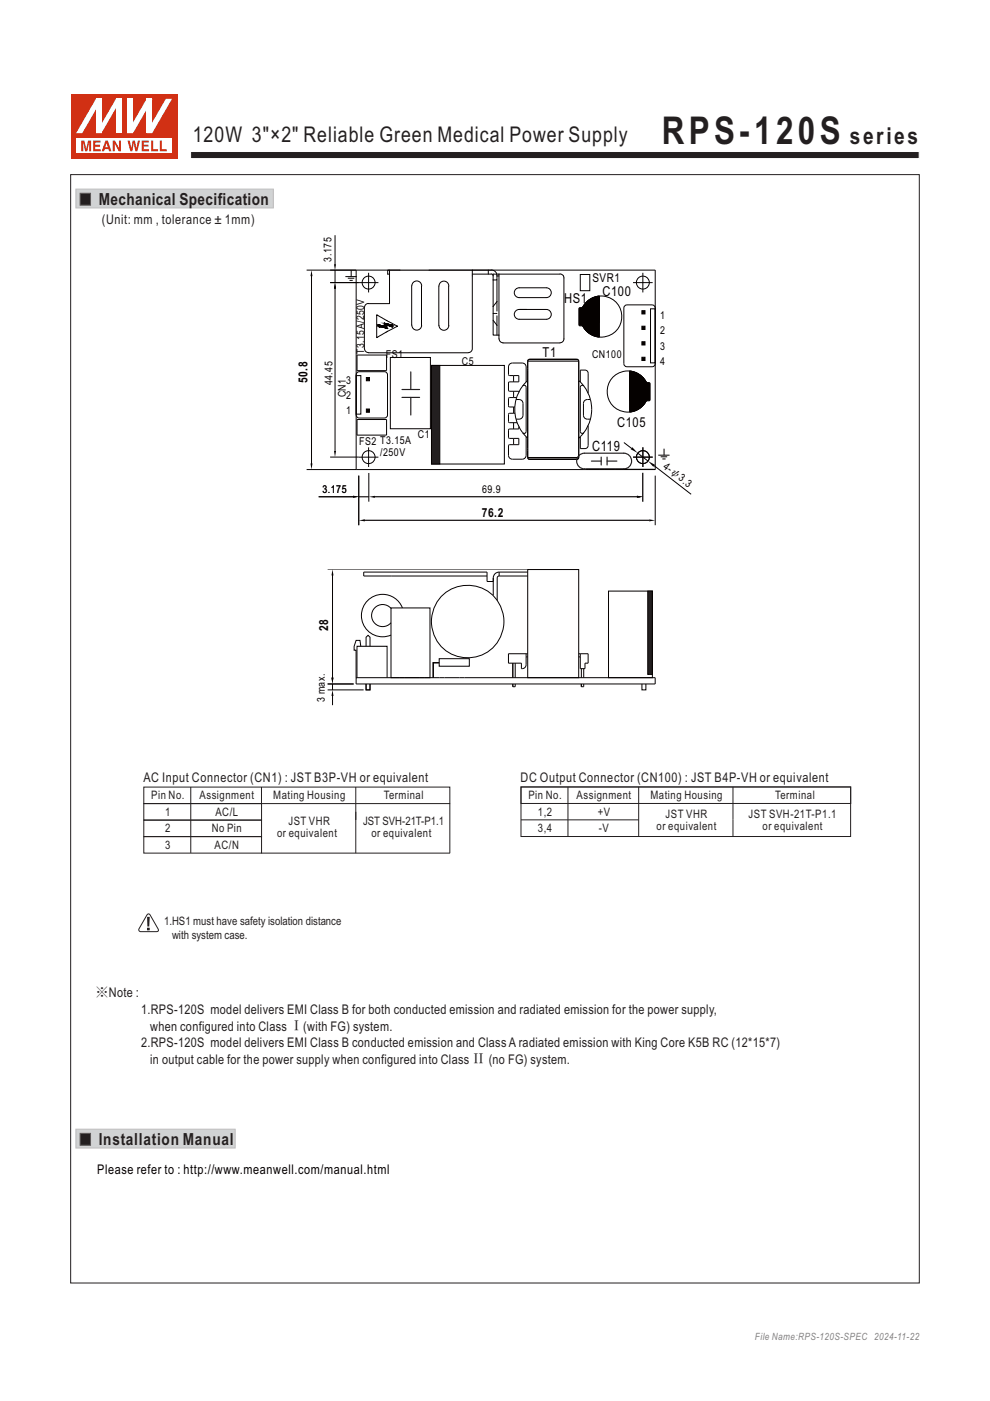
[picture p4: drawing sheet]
<svg xmlns="http://www.w3.org/2000/svg" width="210mm" height="297mm" viewBox="0 0 210 297" stroke-linecap="round" stroke-linejoin="round" font-family="sans-serif">
<path d="M40.4 32.1h154.6v1.5h-154.6z" fill-rule="evenodd" fill="#231f20" stroke="#fff" stroke-width=".21"/>
<path d="M16.1 40.1h41.9v4h-41.9z" fill-rule="evenodd" fill="#d1d3d4" stroke="#bbbdc0" stroke-width=".21"/>
<path d="M17 41h2.2v2.5h-2.2z" fill-rule="evenodd" fill="#231f20" stroke="#58595b" stroke-width=".21"/>
<g fill="none" stroke="#231f20" stroke-width=".21">
<path d="M30.5 166.9h64.9v3.5h-64.9zM30.5 170.4h25v3.5h-25zM30.5 173.9h25v3.5h-25zM30.5 177.4h25v3.5h-25zM40.5 166.9v13.9M55.5 166.9v3.4M75.5 166.9v14M95.4 170.4v10.5M110.5 173.8h24.9M110.5 166.9h69.9v3.5h-69.9zM110.5 166.9h69.9v10.5h-69.9zM120.5 166.8v10.5"/>
<path d="M135.5 166.8v10.6M155.5 166.8v10.5M55.4 180.9h40"/>
</g>
<path d="M16.1 239.4h33.8v4h-33.8z" fill-rule="evenodd" fill="#d1d3d4" stroke="#bbbdc0" stroke-width=".21"/>
<path d="M17 240.3h2.2v2.5h-2.2z" fill-rule="evenodd" fill="#231f20" stroke="#58595b" stroke-width=".21"/>
<g fill="none" stroke="#050100" stroke-width=".21">
<path d="M76.5 137l-.1-1.2h-.9l-.4 1.2v.9h.4v5.8M77.6 137v-1.9l.5-.4 .4 .4v1.9M82.9 128.9h8.3v14.8h-8.3zM82.9 129a2.34 2.34 0 0 0-3.3-.2 2.34 2.34 0 0 0-.1 3.4 2.34 2.34 0 0 0 3.4-.2M85.4 128.9a4.5 4.5 0 0 0-5.9-2.6 4.5 4.5 0 0 0-2.5 5.9 4.5 4.5 0 0 0 5.9 2.4M93.2 139.7h6.3v1.6h-6.3zM103.3 122.1h-26.2v-.8h26.2v2h1.3M105.9 121.3a1.25 1.25 0 0 0-1.3 1.2v3.7M105.9 122.1l-.3 .1-.1 .3v4.8M105.9 121.3h6M105.9 122.1h6M105.9 121.3v.8"/>
<path d="M111.6 139.3h.3M111.9 138.6h-4.1v2h2.8v1.2a.86 .86 0 0 0 1-.9v-2.3M111.9 120.8h10.8v22.9h-10.8zM122.7 138.6h2v2M122.7 139.3h.4M123.1 138.6v3.2h1v-1.2h.6M129.1 125.3h9.3v18.4h-9.3zM75.5 143.7h63.5v1.3h-63.5zM75.7 143.7v-6.7h6.4v6.7M77.6 145v1.3h.9v-1.3M93.2 140.5h-1.4v3.2M93.2 140.6h-1.3v3.1"/>
<path d="M108.8 145v.6h.5v-.6M108.8 140.6v3.1M109.3 140.6v3.1M123.3 145v.6h.5v-.6M123.3 141.8v1.9M123.8 141.8v1.9M136.2 145v1.3h.8v-1.3"/>
<circle cx="99.2" cy="131.8" r="7.7"/>
</g>
<path d="M137.4 125.3h1v17.7h-1z" fill-rule="evenodd" fill="#231f20" stroke="#050100" stroke-width=".21"/>
<g fill="#050100">
<path d="M70.5 120.7l.2 1.3h-.4z"/>
<path d="M70.3 143.7h.4l-.2 1.3z"/>
<path d="M70.5 146.3l.2 1.3h-.4z"/>
</g>
<g fill="none" stroke="#050100" stroke-width=".21">
<path d="M75.5 57.3h63.5v42.3h-63.5zM91.5 77.5h15.5v20.9h-15.5zM108.9 79.6v1.4M111.9 76.6h.1M111.9 76.6v20.4M111.9 76.6h10.9M112.1 76.3h10.5M112.1 76.3l-.2 .3M122.6 76.3l.2 .3M122.8 76.6h.1M122.8 76.6v4.1M108.1 83h.8v1.3"/>
<path d="M108.9 89.6v1.3M108.9 83h1.1M108.9 86.3v1.3M108.9 92.9v1.4M109.2 87.6l-1.3 .1v1.8l.2 .1h1.6M109.5 84.7l-.3 1.8 .3 2.4M109.5 88.9l.5 1.5 .8 1.3M109.5 84.7h.8l.5 .4 .1 2.9a.83 .83 0 0 1-.8 .9h-.6M109.6 84.3h-1.5l-.2 .2v1.7l1.3 .1M110 90.4v.5h-1.9l-.2 .2v1.8h2.1v1.4l-2.1 .1v2.1l.1 .4 .5 .4 2.3 .1a.83 .83 0 0 0 .8-.9v-3.9M110 83v.1M110.8 81.8l.5-.1 .3 .4v9.4l-.3 .4-.5-.2"/>
<path d="M110.8 91.7l.8 .9M110.8 81.8l-.8 1.4-.5 1.5M111.6 92.6l.3 .3M111.6 81l-.8 .8M111.6 81v-3.2l-.2-.6-.6-.2-2.5 .1-.4 .5v1.9l.2 .1h1.9v1.4h-2.1v1.7l.2 .3M111.9 97l.2 .3M111.9 97h.1M111.9 97h10.9M111.9 80.7l-.3 .3M112.1 97.3h10.5M122.8 97l-.2 .3M122.8 80.7l.3 .3"/>
<path d="M122.8 97h.1M122.8 80.7v16.3M123.1 81v-2.5l1.3 .1 .3 .5v4.3M123.1 81l.7 .8M123.1 92.6l-.3 .3M123.8 81.8l.9 1.4 .5 1.5M123.8 81.8l-.4-.1-.3 .4v9.4l.3 .4 .4-.2M124.7 90.2v4.2a.67 .67 0 0 1-.6 .7h-1v-2.5M125.2 84.7a8.2 8.2 0 0 1-2.1 7.9M125.2 84.7l-1 .1-.3 .3-.2 .4 .2 3 .5 .3 .8 .1M69.5 120.7h42.4M70.5 121.8v22.1"/>
<path d="M69.5 146.3h7.6M69.5 145h5.5M70.5 145v1.3M70.5 147.4v2.1M77.6 145v1.3h.9v-1.3"/>
</g>
<path d="M87.1 78.8v3.8M85.3 84.3h3.7M85.3 82.6h3.7M87.1 84.3v3.7M122.8 96.6l.7-.5h.5h8.3a1.67 1.67 0 0 1 1.7 1.7 1.67 1.67 0 0 1-1.7 1.6h-8.3a1.66 1.66 0 0 1-1.6-1 1.66 1.66 0 0 1 .4-1.8zM125.4 97.8h2.1M127.5 96.9v1.7M128.8 96.9v1.7M128.8 97.8h2" fill="none" stroke="#231f20" stroke-width=".25"/>
<path d="M91.5 77.5h1.8v20.9h-1.8z" fill-rule="evenodd" fill="#231f20" stroke="#050100" stroke-width=".21"/>
<g fill="none" stroke="#050100" stroke-width=".21">
<path d="M71.1 57.3v2.6M76.1 59.9h4.2M78.2 57.8v4.2M134.3 59.9h4.1M136.3 57.8v4.2M75.5 79.6h1v8.2h-1zM75.7 75.3h6.3v3.3h-6.3zM75.8 78.9l5.7-.1 .6 .3 .1 8.9-.3 .5-5.7 .1-.6-.3-.1-8.8zM82.8 75.8h8.5v15.1h-8.5zM132.6 64.8l.4-.2h5.3l.6 .3 .1 12.2-.3 .6-5.7 .1-.6-.3-.1-12.2zM138 65.5h1v11.4h-1zM75.7 88.9h6.3v3.4h-6.3z"/>
<path d="M76.1 96.9h4.2M78.2 94.8v4.2M134.3 96.9h4.1M136.4 94.8v4.2"/>
<circle cx="78.2" cy="59.9" r="1.38"/>
<circle cx="136.4" cy="59.9" r="1.38"/>
<circle cx="78.2" cy="96.9" r="1.38"/>
<circle cx="136.4" cy="96.9" r="1.38"/>
</g>
<g fill="#050100" stroke="#050100" stroke-width=".21">
<path d="M136.1 65.9h.7v.7h-.7z" fill-rule="evenodd"/>
<path d="M136.1 69.2h.7v.7h-.7z" fill-rule="evenodd"/>
<path d="M136.1 72.5h.7v.6h-.7z" fill-rule="evenodd"/>
<path d="M136.1 75.7h.7v.7h-.7z" fill-rule="evenodd"/>
<path d="M77.7 80h.7v.7h-.7z" fill-rule="evenodd"/>
<path d="M77.7 86.7h.7v.7h-.7z" fill-rule="evenodd"/>
</g>
<g fill="#050100">
<path d="M74.9 105.1l1.3 .2-1.3 .2z"/>
<path d="M71.1 59.9l.2 1.3h-.5z"/>
<path d="M70.8 56h.5l-.2 1.3z"/>
<path d="M70.8 95.6h.5l-.2 1.3z"/>
<path d="M66.1 57.3l.2 1.3h-.4z"/>
<path d="M65.9 98.3h.4l-.2 1.2z"/>
</g>
<path d="M65 57.3h10.5M66.1 58.2v40.2M70 59.9h6.1M71.1 49.9v6.3M71.1 60.7v35.1M65 99.6h10.5M70 96.9h6.1M67.6 105.3h7.3M76.1 100.8v10.6" fill="none" stroke="#050100" stroke-width=".21"/>
<g fill="#050100">
<path d="M74.9 105.1l1.3 .2-1.3 .2z"/>
<path d="M78.2 105.3l1.3-.2v.4z"/>
<path d="M137.7 110.1l1.3 .2-1.3 .2z"/>
<path d="M135.1 105.1l1.3 .2-1.3 .2z"/>
<path d="M76.1 110.3l1.3-.2v.4z"/>
</g>
<path d="M124.3 99.5h14.4M67.6 105.3h7.3M76.1 105.3h2.1M76.1 100.8v10.6M77.1 110.3h60.6M78.2 100.3v6.1M79.2 105.3h56.5M136.3 100.2v6.2M139 100.8v10.6" fill="none" stroke="#050100" stroke-width=".21"/>
<g fill="#050100">
<path d="M135.1 105.1l1.3 .2-1.3 .2z"/>
<path d="M134.1 94.8l1.1 1.2-1.4-.8z"/>
<path d="M137.4 97.8l1.5 .7-.3 .5z"/>
</g>
<g fill="none" stroke="#050100" stroke-width=".21">
<path d="M73.3 58.6h2.4M73.8 59h1.3M74.1 59.4h.7M74.5 57.3v1.3M79.9 66.7l4.4 2.5-4.4 2.4zM127.1 62.8v8.7M133.6 78.7v8.7M132.3 93.8l1.7 1.3M134.3 96.9h4.1M135.3 96.1l2.1 1.7M136.4 94.8v4.2M138.7 98.7l7.9 6.1"/>
<path d="M139.6 96.5h2.4M140.1 96.9h1.4M140.5 97.3h.7M140.8 95.1v1.4"/>
<circle cx="127.5" cy="67.1" r="4.4"/>
<circle cx="133.1" cy="83" r="4.4"/>
<circle cx="136.4" cy="96.9" r="1.37"/>
</g>
<g fill="#050100" stroke="#050100" stroke-width=".21">
<path d="M122.9 65.3l.6-.1 .2 .3v3.3l-.2 .3h-.5l-.2-.3z" fill-rule="evenodd"/>
<path d="M123.5 68.8l.1 .2z" fill-rule="evenodd"/>
<path d="M123.6 65.2l-.1 .2z" fill-rule="evenodd"/>
<path d="M123.5 65.2v.2z" fill-rule="evenodd"/>
<path d="M123.6 65.3v3.7z" fill-rule="evenodd"/>
<path d="M123.6 65.3l-.1 3.5z" fill-rule="evenodd"/>
<path d="M123.7 65.1v4.1z" fill-rule="evenodd"/>
<path d="M123.7 65.1l-.1 3.9z" fill-rule="evenodd"/>
<path d="M123.8 64.9v4.5l-.1-.2z" fill-rule="evenodd"/>
<path d="M123.8 64.9l-.1 4.3z" fill-rule="evenodd"/>
<path d="M123.9 64.7v4.8l-.1-.1z" fill-rule="evenodd"/>
<path d="M123.9 64.7l-.1 4.7v-4.5z" fill-rule="evenodd"/>
<path d="M124 64.5v5.2l-.1-.2z" fill-rule="evenodd"/>
<path d="M124 64.5l-.1 5v-4.8z" fill-rule="evenodd"/>
<path d="M124.1 64.4v5.5l-.1-.2z" fill-rule="evenodd"/>
<path d="M124.1 64.4l-.1 5.3v-5.2z" fill-rule="evenodd"/>
<path d="M124.3 64.2v5.9l-.2-.2z" fill-rule="evenodd"/>
<path d="M124.3 64.2l-.2 5.7v-5.5z" fill-rule="evenodd"/>
<path d="M124.4 64v6.2l-.1-.1z" fill-rule="evenodd"/>
<path d="M124.4 64l-.1 6.1v-5.9z" fill-rule="evenodd"/>
<path d="M124.6 63.9v6.5l-.2-.2z" fill-rule="evenodd"/>
<path d="M124.4 64l.2-.1-.2 6.3z" fill-rule="evenodd"/>
<path d="M124.8 63.7v6.8l-.2-.1z" fill-rule="evenodd"/>
<path d="M124.6 63.9l.2-.2-.2 6.7z" fill-rule="evenodd"/>
<path d="M124.9 63.6v7l-.1-.1z" fill-rule="evenodd"/>
<path d="M124.8 63.7l.1-.1-.1 6.9z" fill-rule="evenodd"/>
<path d="M125.1 63.5v7.2l-.2-.1z" fill-rule="evenodd"/>
<path d="M124.9 63.6l.2-.1-.2 7.1z" fill-rule="evenodd"/>
<path d="M125.3 63.4v7.5l-.2-.2z" fill-rule="evenodd"/>
<path d="M125.1 63.5l.2-.1-.2 7.3z" fill-rule="evenodd"/>
<path d="M125.5 63.3v7.7l-.2-.1z" fill-rule="evenodd"/>
<path d="M125.3 63.4l.2-.1-.2 7.6z" fill-rule="evenodd"/>
<path d="M125.7 63.2v7.9l-.2-.1z" fill-rule="evenodd"/>
<path d="M125.5 63.3l.2-.1-.2 7.8z" fill-rule="evenodd"/>
<path d="M125.9 63.1v8.1l-.2-.1z" fill-rule="evenodd"/>
<path d="M125.7 63.2l.2-.1-.2 8z" fill-rule="evenodd"/>
<path d="M126.1 63v8.2h-.2z" fill-rule="evenodd"/>
<path d="M125.9 63.1l.2-.1-.2 8.2z" fill-rule="evenodd"/>
<path d="M126.3 62.9v8.4l-.2-.1z" fill-rule="evenodd"/>
<path d="M126.1 63l.2-.1-.2 8.3z" fill-rule="evenodd"/>
<path d="M126.5 62.9v8.5l-.2-.1z" fill-rule="evenodd"/>
<path d="M126.3 62.9h.2l-.2 8.4z" fill-rule="evenodd"/>
<path d="M126.7 62.8v8.6h-.2z" fill-rule="evenodd"/>
<path d="M126.5 62.9l.2-.1-.2 8.6z" fill-rule="evenodd"/>
<path d="M126.9 62.8v8.6h-.2z" fill-rule="evenodd"/>
<path d="M126.7 62.8h.2l-.2 8.6z" fill-rule="evenodd"/>
<path d="M127.1 62.8v8.7l-.2-.1z" fill-rule="evenodd"/>
<path d="M126.9 62.8h.2l-.2 8.6z" fill-rule="evenodd"/>
<path d="M137 81.2l.6-.1 .3 .3v3.3l-.3 .3h-.4l-.2-.3z" fill-rule="evenodd"/>
<path d="M137.2 84.7l-.1 .2z" fill-rule="evenodd"/>
<path d="M137.1 81.1l.1 .2z" fill-rule="evenodd"/>
<path d="M137.1 81.1l.1 .2z" fill-rule="evenodd"/>
<path d="M137.1 81.1v3.8z" fill-rule="evenodd"/>
<path d="M137.1 81.1l.1 3.6z" fill-rule="evenodd"/>
<path d="M137 81v4.1z" fill-rule="evenodd"/>
<path d="M137 81l.1 3.9z" fill-rule="evenodd"/>
<path d="M136.9 80.8l.1 4.3-.1 .2z" fill-rule="evenodd"/>
<path d="M136.9 80.8l.1 4.3z" fill-rule="evenodd"/>
<path d="M136.8 80.6l.1 4.7-.1 .1z" fill-rule="evenodd"/>
<path d="M136.8 80.6l.1 .2v4.5z" fill-rule="evenodd"/>
<path d="M136.6 80.4l.2 5-.2 .2z" fill-rule="evenodd"/>
<path d="M136.6 80.4l.2 .2v4.8z" fill-rule="evenodd"/>
<path d="M136.5 80.2l.1 5.4-.1 .2z" fill-rule="evenodd"/>
<path d="M136.5 80.2l.1 .2v5.2z" fill-rule="evenodd"/>
<path d="M136.4 80.1l.1 5.7-.1 .1z" fill-rule="evenodd"/>
<path d="M136.4 80.1l.1 .1v5.6z" fill-rule="evenodd"/>
<path d="M136.2 79.9l.2 6-.2 .2z" fill-rule="evenodd"/>
<path d="M136.2 79.9l.2 .2v5.8z" fill-rule="evenodd"/>
<path d="M136.1 79.8l.1 6.3-.1 .1z" fill-rule="evenodd"/>
<path d="M136.1 79.8l.1 .1v6.2z" fill-rule="evenodd"/>
<path d="M135.9 79.6l.2 6.6-.2 .2z" fill-rule="evenodd"/>
<path d="M135.9 79.6l.2 .2v6.4z" fill-rule="evenodd"/>
<path d="M135.7 79.5l.2 6.9-.2 .1z" fill-rule="evenodd"/>
<path d="M135.7 79.5l.2 .1v6.8z" fill-rule="evenodd"/>
<path d="M135.6 79.4l.1 7.1-.1 .1z" fill-rule="evenodd"/>
<path d="M135.6 79.4l.1 .1v7z" fill-rule="evenodd"/>
<path d="M135.4 79.3l.2 7.3-.2 .2z" fill-rule="evenodd"/>
<path d="M135.4 79.3l.2 .1v7.2z" fill-rule="evenodd"/>
<path d="M135.2 79.2l.2 7.6-.2 .1z" fill-rule="evenodd"/>
<path d="M135.2 79.2l.2 .1v7.5z" fill-rule="evenodd"/>
<path d="M135 79.1l.2 7.8-.2 .1z" fill-rule="evenodd"/>
<path d="M135 79.1l.2 .1v7.7z" fill-rule="evenodd"/>
<path d="M134.8 79l.2 8-.2 .1z" fill-rule="evenodd"/>
<path d="M134.8 79l.2 .1v7.9z" fill-rule="evenodd"/>
<path d="M134.6 78.9l.2 8.2h-.2z" fill-rule="evenodd"/>
<path d="M134.6 78.9l.2 .1v8.1z" fill-rule="evenodd"/>
<path d="M134.4 78.8l.2 8.3-.2 .1z" fill-rule="evenodd"/>
<path d="M134.4 78.8l.2 .1v8.2z" fill-rule="evenodd"/>
<path d="M134.2 78.8l.2 8.4-.2 .1z" fill-rule="evenodd"/>
<path d="M134.2 78.8h.2v8.4z" fill-rule="evenodd"/>
<path d="M134 78.7l.2 8.6h-.2z" fill-rule="evenodd"/>
<path d="M134 78.7l.2 .1v8.5z" fill-rule="evenodd"/>
<path d="M133.8 78.7l.2 8.6h-.2z" fill-rule="evenodd"/>
<path d="M133.8 78.7h.2v8.6z" fill-rule="evenodd"/>
<path d="M133.6 78.7l.2 8.6-.2 .1z" fill-rule="evenodd"/>
<path d="M133.6 78.7h.2v8.6z" fill-rule="evenodd"/>
</g>
<path d="M81.5 68.5h.1" fill="none" stroke="#050100" stroke-width=".21"/>
<path d="M81.5 68.5h.1M81.6 68.5h.1" fill="none" stroke="#050100" stroke-width=".21"/>
<path d="M81.6 68.5h.1" fill="none" stroke="#050100" stroke-width=".21"/>
<path d="M81.5 68.5l.2 .1zM81.5 68.5l.2 .1z" fill="#050100"/>
<path d="M81.5 68.5l.2 .1z" fill="none" stroke="#050100" stroke-width=".21"/>
<path d="M81.5 68.6h.2zM81.5 68.6h.2z" fill="#050100"/>
<path d="M81.5 68.6h.2z" fill="none" stroke="#050100" stroke-width=".21"/>
<path d="M81.5 68.6h.4zM81.5 68.6h.4z" fill="#050100"/>
<path d="M81.5 68.6h.4z" fill="none" stroke="#050100" stroke-width=".21"/>
<path d="M81.6 68.6h.5zM81.6 68.6h.5z" fill="#050100"/>
<path d="M81.6 68.6h.5z" fill="none" stroke="#050100" stroke-width=".21"/>
<path d="M81.6 68.6l.6 .1zM81.6 68.6l.6 .1z" fill="#050100"/>
<path d="M81.6 68.6l.6 .1z" fill="none" stroke="#050100" stroke-width=".21"/>
<path d="M81.6 68.7l.9 .1zM81.6 68.7l.9 .1z" fill="#050100"/>
<path d="M81.6 68.7l.9 .1z" fill="none" stroke="#050100" stroke-width=".21"/>
<path d="M81.6 68.8h1.1zM81.6 68.8h1.1z" fill="#050100"/>
<path d="M81.6 68.8h1.1z" fill="none" stroke="#050100" stroke-width=".21"/>
<path d="M81.8 68.8h.9zM81.8 68.8h.9zM81.8 68.8h.9zM81.8 68.8h.9zM81.8 68.8h.9zM81.8 68.8h.9z" fill="#050100"/>
<path d="M81.8 68.8h.9zM81.8 68.8h.9h-.9" fill="none" stroke="#050100" stroke-width=".21"/>
<path d="M81.6 68.8h.2zM81.6 68.8h.2zM81.6 68.8h.2zM81.6 68.8h.2zM81.6 68.8h.2zM81.6 68.8h.2z" fill="#050100"/>
<path d="M81.6 68.8h.2zM81.6 68.8h.2h-.2" fill="none" stroke="#050100" stroke-width=".21"/>
<path d="M81.8 68.8h.9zM81.8 68.8h.9z" fill="#050100"/>
<path d="M81.8 68.8h.9h-.9M82.7 68.8h-.9h.9" fill="none" stroke="#050100" stroke-width=".21"/>
<path d="M81.6 68.8h.2zM81.6 68.8h.2z" fill="#050100"/>
<path d="M81.6 68.8h.2h-.2M81.8 68.8h-.2h.2" fill="none" stroke="#050100" stroke-width=".21"/>
<path d="M81.8 68.8h.9zM81.8 68.8h.9z" fill="#050100"/>
<path d="M81.8 68.8h.9h-.9M82.7 68.8h-.9h.9" fill="none" stroke="#050100" stroke-width=".21"/>
<path d="M81.6 68.8h.2zM81.6 68.8h.2zM81.6 68.8h.2zM81.6 68.8h.2z" fill="#050100"/>
<path d="M81.6 68.8h.2zM81.6 68.8h.2h-.2" fill="none" stroke="#050100" stroke-width=".21"/>
<path d="M81.8 68.8h1zM81.8 68.8h1z" fill="#050100"/>
<path d="M81.8 68.8h1zM81.8 68.8h1h-1" fill="none" stroke="#050100" stroke-width=".21"/>
<path d="M81.6 68.8l.2 .1zM81.6 68.8l.2 .1z" fill="#050100"/>
<path d="M81.6 68.8l.2 .1z" fill="none" stroke="#050100" stroke-width=".21"/>
<path d="M81.9 68.8l1 .1zM81.9 68.8l1 .1z" fill="#050100"/>
<path d="M81.9 68.8l1 .1z" fill="none" stroke="#050100" stroke-width=".21"/>
<path d="M81.9 68.9h1zM81.9 68.9h1z" fill="#050100"/>
<path d="M81.9 68.9h1zM81.9 68.9h1h-1" fill="none" stroke="#050100" stroke-width=".21"/>
<path d="M80.5 68.9h.1" fill="none" stroke="#050100" stroke-width=".21"/>
<path d="M81.9 68.9h1.1zM81.9 68.9h1.1z" fill="#050100"/>
<path d="M81.9 68.9h1.1z" fill="none" stroke="#050100" stroke-width=".21"/>
<path d="M80.5 68.9h.1" fill="none" stroke="#050100" stroke-width=".21"/>
<path d="M80.5 68.9h.1" fill="none" stroke="#050100" stroke-width=".21"/>
<path d="M80.4 68.9h.1M80.5 68.9h.1" fill="none" stroke="#050100" stroke-width=".21"/>
<path d="M80.4 68.9h.1zM80.3 68.9h.2z" fill="#050100"/>
<path d="M80.3 68.9h.2zM80.4 68.9h.1z" fill="none" stroke="#050100" stroke-width=".21"/>
<path d="M82 68.9h1.1zM82 68.9h1.1z" fill="#050100"/>
<path d="M82 68.9h1.1z" fill="none" stroke="#050100" stroke-width=".21"/>
<path d="M80.3 68.9h.2zM80.2 68.9h.3z" fill="#050100"/>
<path d="M80.2 68.9h.3zM80.5 68.9h-.2h.2" fill="none" stroke="#050100" stroke-width=".21"/>
<path d="M82.1 68.9h1zM82.1 68.9h1z" fill="#050100"/>
<path d="M82.1 68.9h1z" fill="none" stroke="#050100" stroke-width=".21"/>
<path d="M80.2 68.9h.3zM80.2 68.9h.3z" fill="#050100"/>
<path d="M80.2 68.9h.3h-.3M80.5 68.9h-.3h.3" fill="none" stroke="#050100" stroke-width=".21"/>
<path d="M82.1 68.9h1.1zM82.1 68.9h1.1zM82.2 68.9h1zM82.2 68.9h1zM82.2 68.9h1zM82.2 68.9h1zM82.2 68.9h1zM82.2 68.9h1zM82.2 68.9h1zM82.2 68.9h1z" fill="#050100"/>
<path d="M82.1 68.9h1.1h-1.1M82.1 68.9h1.1zM82.2 68.9h1zM83.2 68.9h-1h1" fill="none" stroke="#050100" stroke-width=".21"/>
<path d="M80.2 68.9h.3zM80.2 68.9h.3z" fill="#050100"/>
<path d="M80.2 68.9h.3zM80.5 68.9h-.3h.3" fill="none" stroke="#050100" stroke-width=".21"/>
<path d="M82.2 68.9h1zM82.2 68.9h1z" fill="#050100"/>
<path d="M82.2 68.9h1h-1M83.2 68.9h-1h1" fill="none" stroke="#050100" stroke-width=".21"/>
<path d="M80.2 68.9h.3zM80.2 68.9h.3zM80.2 68.9h.3zM80.2 68.9h.3zM80.2 68.9h.3zM80.2 68.9h.3zM80.2 68.9h.3zM80.2 68.9h.3zM80.2 68.9h.3zM80.2 68.9h.3zM80.2 68.9h.3zM80.2 68.9h.3z" fill="#050100"/>
<path d="M80.2 68.9h.3zM80.2 68.9h.3h-.3" fill="none" stroke="#050100" stroke-width=".21"/>
<path d="M80.2 68.9l.3 .1zM80.2 68.9l.3 .1zM80.2 69h.3zM80.2 69h.3z" fill="#050100"/>
<path d="M80.2 68.9l.3 .1zM80.2 69h.3h-.3M80.5 69h-.3h.3" fill="none" stroke="#050100" stroke-width=".21"/>
<path d="M82.2 68.9l1 .1zM82.2 68.9l1 .1z" fill="#050100"/>
<path d="M82.2 68.9l1 .1z" fill="none" stroke="#050100" stroke-width=".21"/>
<path d="M80.2 69h.3zM80.2 69h.3zM80.2 69h.3z" fill="#050100"/>
<path d="M80.2 69h.3zM80.5 69h-.3h.3" fill="none" stroke="#050100" stroke-width=".21"/>
<path d="M80.2 69h.3zM80.3 69h.2zM80.3 69h.2z" fill="#050100"/>
<path d="M80.2 69h.3h-.3M80.3 69h.2z" fill="none" stroke="#050100" stroke-width=".21"/>
<path d="M80.3 69h.2zM80.3 69h.2zM80.3 69h.2zM80.3 69h.2zM80.3 69h.2zM80.3 69h.2zM80.3 69h.2zM80.3 69h.2zM80.3 69h.2zM80.3 69h.2zM80.3 69h.2zM80.3 69h.2zM80.3 69h.2zM80.3 69h.2zM80.3 69h.2zM80.3 69h.2zM80.3 69h.2zM80.3 69h.2z" fill="#050100"/>
<path d="M80.3 69h.2zM80.3 69h.2h-.2M80.5 69h-.2h.2" fill="none" stroke="#050100" stroke-width=".21"/>
<path d="M81.6 68.9l.3 .1-.1-.1zM81.6 68.9l.3 .1h-.3z" fill="#050100"/>
<path d="M81.6 68.9h.2l.1 .1zM81.6 68.9l.3 .1h-.3z" fill="none" stroke="#050100" stroke-width=".21"/>
<path d="M80.3 69h.2zM80.3 69h.2z" fill="#050100"/>
<path d="M80.3 69h.2z" fill="none" stroke="#050100" stroke-width=".21"/>
<path d="M80.3 69l.3 .1zM80.3 69l.3 .1z" fill="#050100"/>
<path d="M80.3 69l.3 .1z" fill="none" stroke="#050100" stroke-width=".21"/>
<path d="M82.3 69l.9 .1zM82.3 69l.9 .1z" fill="#050100"/>
<path d="M82.3 69l.9 .1z" fill="none" stroke="#050100" stroke-width=".21"/>
<path d="M80.3 69.1h.4zM80.3 69.1h.4z" fill="#050100"/>
<path d="M80.3 69.1h.4h-.4M80.3 69.1h.4z" fill="none" stroke="#050100" stroke-width=".21"/>
<path d="M82.5 69.1h.7zM82.5 69.1h.7z" fill="#050100"/>
<path d="M82.5 69.1h.7h-.7M83.2 69.1h-.7h.7" fill="none" stroke="#050100" stroke-width=".21"/>
<path d="M80.3 69.1h.7zM80.3 69.1h.7z" fill="#050100"/>
<path d="M80.3 69.1h.7z" fill="none" stroke="#050100" stroke-width=".21"/>
<path d="M81.6 69l.3 .2v-.2zM81.6 69l.3 .2h-.2z" fill="#050100"/>
<path d="M81.6 69l.3 .2h-.2zM81.6 69h.3v.2z" fill="none" stroke="#050100" stroke-width=".21"/>
<path d="M80.3 69.1l1 .1zM80.3 69.1l1 .1z" fill="#050100"/>
<path d="M80.3 69.1l1 .1z" fill="none" stroke="#050100" stroke-width=".21"/>
<path d="M80.5 69.2h.9zM80.5 69.2h.9zM80.5 69.2h.9zM80.5 69.2h.9zM80.4 69.2h1zM80.4 69.2h1z" fill="#050100"/>
<path d="M80.5 69.2h.9h-.9M80.5 69.2h.9z" fill="none" stroke="#050100" stroke-width=".21"/>
<path d="M80.4 69.2h.1M80.5 69.2h.1" fill="none" stroke="#050100" stroke-width=".21"/>
<path d="M80.5 69.2h.9zM80.5 69.2h.9zM80.5 69.2h.9zM80.5 69.2h.9zM80.5 69.2h.9zM80.5 69.2h.9z" fill="#050100"/>
<path d="M80.5 69.2h.9h-.9M80.5 69.2h.9z" fill="none" stroke="#050100" stroke-width=".21"/>
<path d="M80.4 69.2h.1M80.5 69.2h.1" fill="none" stroke="#050100" stroke-width=".21"/>
<path d="M80.5 69.2h.9zM80.5 69.2h.9z" fill="#050100"/>
<path d="M80.5 69.2h.9h-.9M80.5 69.2h.9z" fill="none" stroke="#050100" stroke-width=".21"/>
<path d="M81.7 69.2h.2zM81.7 69.2h.2z" fill="#050100"/>
<path d="M81.7 69.2h.2h-.2M81.9 69.2h-.2h.2" fill="none" stroke="#050100" stroke-width=".21"/>
<path d="M80.5 69.2h1zM80.5 69.2h1z" fill="#050100"/>
<path d="M80.5 69.2h1h-1M80.5 69.2h1z" fill="none" stroke="#050100" stroke-width=".21"/>
<path d="M82.6 69.1l.6 .1zM82.6 69.1l.6 .1z" fill="#050100"/>
<path d="M82.6 69.1l.6 .1z" fill="none" stroke="#050100" stroke-width=".21"/>
<path d="M80.4 69.2h.1M80.5 69.2h.1" fill="none" stroke="#050100" stroke-width=".21"/>
<path d="M80.5 69.2h1.1zM80.5 69.2h1.1z" fill="#050100"/>
<path d="M80.5 69.2h1.1z" fill="none" stroke="#050100" stroke-width=".21"/>
<path d="M80.6 69.2h1zM80.6 69.2h1z" fill="#050100"/>
<path d="M80.6 69.2h1z" fill="none" stroke="#050100" stroke-width=".21"/>
<path d="M82.9 69.2h.3zM82.9 69.2h.3z" fill="#050100"/>
<path d="M82.9 69.2h.3z" fill="none" stroke="#050100" stroke-width=".21"/>
<path d="M81.7 69.2h.2zM81.7 69.2h.2z" fill="#050100"/>
<path d="M81.7 69.2h.2z" fill="none" stroke="#050100" stroke-width=".21"/>
<path d="M80.6 69.2h1.1zM80.6 69.2h1.1z" fill="#050100"/>
<path d="M80.6 69.2h1.1zM80.6 69.2h1.1h-1.1" fill="none" stroke="#050100" stroke-width=".21"/>
<path d="M80.4 69.2h.1zM80.4 69.2h.1z" fill="#050100"/>
<path d="M80.4 69.2h.1z" fill="none" stroke="#050100" stroke-width=".21"/>
<path d="M83 69.2h.2zM83 69.2h.2z" fill="#050100"/>
<path d="M83 69.2h.2zM83.2 69.2h.1" fill="none" stroke="#050100" stroke-width=".21"/>
<path d="M83.1 69.2h.1M83.2 69.2h.1" fill="none" stroke="#050100" stroke-width=".21"/>
<path d="M83.1 69.2h.1M83.1 69.3h.1M83.2 69.2h.1M83.2 69.3h.1" fill="none" stroke="#050100" stroke-width=".21"/>
<path d="M83.2 69.3h.1" fill="none" stroke="#050100" stroke-width=".21"/>
<path d="M80.6 69.2l1.3 .1zM80.6 69.2l1.3 .1z" fill="#050100"/>
<path d="M80.6 69.2l1.3 .1z" fill="none" stroke="#050100" stroke-width=".21"/>
<path d="M80.4 69.2l.1 .1zM80.4 69.2l.1 .1z" fill="#050100"/>
<path d="M80.4 69.2l.1 .1z" fill="none" stroke="#050100" stroke-width=".21"/>
<path d="M80.5 69.3h.1M80.4 69.3h.1" fill="none" stroke="#050100" stroke-width=".21"/>
<path d="M80.5 69.4h.1" fill="none" stroke="#050100" stroke-width=".21"/>
<path d="M80.5 69.4h.1" fill="none" stroke="#050100" stroke-width=".21"/>
<path d="M80.5 69.4h.1" fill="none" stroke="#050100" stroke-width=".21"/>
<path d="M80.9 69.3l1.2 .2-.2-.2zM80.9 69.3l1.2 .2z" fill="#050100"/>
<path d="M80.9 69.3l1.2 .2zM80.9 69.3h1l.2 .2z" fill="none" stroke="#050100" stroke-width=".21"/>
<path d="M81.7 69.5l.4 .1zM81.7 69.5l.4 .1z" fill="#050100"/>
<path d="M81.7 69.5l.4 .1z" fill="none" stroke="#050100" stroke-width=".21"/>
<path d="M81.8 69.6h.3zM81.8 69.6h.3z" fill="#050100"/>
<path d="M81.8 69.6h.3zM82 69.6h.1M82.1 69.6h.1" fill="none" stroke="#050100" stroke-width=".21"/>
<path d="M82.1 69.6h.1M82 69.6h.1" fill="none" stroke="#050100" stroke-width=".21"/>
<g fill="none" stroke="#050100" stroke-width=".21">
<path d="M82.6 57.3v7.1h-4.5M100.2 57.3v16.6a.83 .83 0 0 1-.9 .9M100.2 58.1h4M103.6 57.3v.8M104.2 57.3h-22v.8h.3M104.2 58.1l.4 .4M104.2 57.2a1.25 1.25 0 0 1 1.2 .9M105.3 58.1l.1 .4M105.4 58.5v.9h-.8M105.4 58.5h.4M105.4 59.4v6.6M105.8 58.1v13.8"/>
<path d="M118.8 58.1h-14.2v6.9M118.8 58.1a.83 .83 0 0 1 .8 .8v12.9a.83 .83 0 0 1-.8 .9h-12.1a.9 .9 0 0 1-.8-.9M123.1 58.2h2v3.4h-2zM77.3 65.2v8.7M77.3 73.9a.83 .83 0 0 0 .8 .9M78.1 74.8h21.2M78.1 64.3a.83 .83 0 0 0-.8 .9M81.5 68.5l1.7 .4v.4l-1.4-.5 .3 .8-1.6-.4M82.1 69.6h.1M82 69.6h.1M87.3 60.6l.1 8.3a1.04 1.04 0 0 0 1 1.1 1.04 1.04 0 0 0 1-1M87.4 60.6a1.04 1.04 0 0 1 1-1 1.04 1.04 0 0 1 1 1"/>
<path d="M89.4 60.7v8.3M93.1 60.7v8.3M93.1 60.6a1.04 1.04 0 0 1 1.1-1 1.04 1.04 0 0 1 1 1v8.4a1.02 1.02 0 0 1-1.1 1 1.02 1.02 0 0 1-1-1M104.6 67.9l.8 1.1M104.6 65v6.1h1.2M104.6 66.5h.3M104.9 66.5h.2M105.1 66.5h.3M105.4 67v4.1M105.4 63.9l-.8 1.1M110.1 65.6h5.8a1.04 1.04 0 0 1 1 1.1 1.04 1.04 0 0 1-1 1h-5.8M110.1 61h5.8a1.04 1.04 0 0 1 1 1.1 1.04 1.04 0 0 1-1 1h-5.8"/>
<path d="M110.1 61a1.04 1.04 0 0 0-1 1.1 1.04 1.04 0 0 0 1 1M110.1 65.6a1.04 1.04 0 0 0-1 1.1 1.04 1.04 0 0 0 1 1"/>
</g>
<path d="M31.3 193.8h.4l.1 .2 1.7 2.9 .1 .5-.4 .1h-3.4a.4 .4 0 0 1-.3-.6z" fill="none" stroke="#231f20" stroke-width=".21"/>
<g fill="#231f20">
<path d="M31.2 194.4h.6l-.1 2h-.4z" fill-rule="evenodd"/>
<path d="M31.2 196.7h.5v.5h-.5z" fill-rule="evenodd"/>
</g>
<path d="M15 20h22.6v13.6h-22.6z" fill="#d13014"/>
<path d="M16.1 29.3h20.4v3.2h-20.4z" fill="#fff"/>
<g fill="#d13014">
<path d="M27.1 29.8h.4l.4 1.7 .2-1.7h.5l.3 1.7 .4-1.7h.4l-.6 2.3h-.4l-.3-1.8-.3 1.8h-.5z" fill-rule="evenodd"/>
<path d="M30.1 29.8h1.5v.4h-1.1v.5h1v.4h-1v.6h1.1v.4h-1.5z" fill-rule="evenodd"/>
<path d="M32.1 29.8h.4v1.9h1v.4h-1.4z" fill-rule="evenodd"/>
<path d="M33.9 29.8h.4v1.9h1.1v.4h-1.5z" fill-rule="evenodd"/>
<path d="M17.2 29.8h.7l.4 1.8 .4-1.8h.6v2.3h-.4v-1.9l-.4 1.9h-.4l-.4-1.9v1.9h-.5z" fill-rule="evenodd"/>
<path d="M19.8 29.8h1.5v.4h-1.1v.5h1v.4h-1v.6h1.2v.4h-1.6z" fill-rule="evenodd"/>
<path d="M22.6 30.3l.3 .9h-.6zM22.4 29.8l-.8 2.3h.5l.1-.5h.8l.1 .5h.5l-.7-2.3z" fill-rule="evenodd"/>
<path d="M23.9 29.8h.5l.8 1.6v-1.6h.4v2.3h-.4l-.9-1.6v1.6h-.4z" fill-rule="evenodd"/>
</g>
<g fill="#fcffff">
<path d="M24.6 20.9h1.2v7.4h-1.2z"/>
<path d="M20.4 20.9h1.1v7.4h-1.1z"/>
<path d="M31.1 20.9h1.2v7.4h-1.2z"/>
<path d="M27.1 20.9h1.1v7.4h-1.1z"/>
</g>
<g fill="#fcffff">
<path d="M24.6 20.9h1.1l-4.2 7.4h-1.1z" fill-rule="evenodd"/>
<path d="M20.4 20.9h1.1v.4l-4.1 7h-1.3z" fill-rule="evenodd"/>
<path d="M35.2 20.9h1.3l-4.2 7.4h-1.2v-.4z" fill-rule="evenodd"/>
<path d="M31.1 20.9h1.2v.3l-4.1 7.1h-1.1v-.4z" fill-rule="evenodd"/>
</g>
<path d="M15 37h180v235h-180z" fill="none" stroke="#231f20" stroke-width=".21"/>
<text font-size="8.1" fill="#231f20" x="140.4" y="30.6">RPS-120S</text>
<text font-size="4.9" fill="#231f20" x="180.2" y="30.6">series</text>
<text font-size="4.6" fill="#231f20" x="40.9" y="30.2">120W 3&quot;×2&quot; Reliable Green Medical Power Supply</text>
<g font-size="3.5" fill="#231f20">
<text x="20.9" y="43.5">Mechanical Specification</text>
<text x="20.9" y="242.8">Installation Manual</text>
</g>
<text font-size="3" fill="#050100" x="125.6" y="95.5">C119</text>
<g font-size="2.9" fill="#050100">
<text x="119.6" y="64.3">HS1</text>
<text x="127.8" y="62.7">C100</text>
<text x="115.1" y="75.7">T1</text>
<text x="130.9" y="90.6">C105</text>
</g>
<g font-size="2.8" fill="#231f20">
<text x="21.6" y="47.5">(Unit: mm , tolerance ± 1mm)</text>
<text x="30.4" y="165.7">AC Input Connector (CN1) : JST B3P-VH or equivalent</text>
<text x="110.4" y="165.7">DC Output Connector (CN100) : JST B4P-VH or equivalent</text>
<text x="20.3" y="211.5">※Note :</text>
<text x="29.9" y="215">1.RPS-120S model delivers EMI Class B for both conducted emission and radiated emission for the power supply,</text>
<text x="31.9" y="218.5">when configured into Class Ⅰ(with FG) system.</text>
<text x="29.9" y="222">2.RPS-120S model delivers EMI Class B conducted emission and Class A radiated emission with King Core K5B RC (12*15*7)</text>
<text x="31.9" y="225.5">in output cable for the power supply when configured into Class Ⅱ (no FG) system.</text>
</g>
<text font-size="2.8" fill="#050100" x="20.6" y="249">Please refer to : http://www.meanwell.com/manual.html</text>
<g font-size="2.6" fill="#050100">
<text x="125.6" y="59.9">SVR1</text>
<text x="65.2" y="81.2" transform="rotate(-90 65.2 81.2)">50.8</text>
<text x="102.2" y="109.5">76.2</text>
<text x="69.6" y="133.9" transform="rotate(-90 69.6 133.9)">28</text>
</g>
<g font-size="2.5" fill="#231f20">
<text x="32.1" y="169.4">Pin No.</text>
<text x="35" y="172.9">1</text>
<text x="42.3" y="169.4">Assignment</text>
<text x="45.7" y="172.9">AC/L</text>
<text x="58" y="169.4">Mating Housing</text>
<text x="81.4" y="169.4">Terminal</text>
<text x="112.1" y="169.4">Pin No.</text>
<text x="114.1" y="172.9">1,2</text>
<text x="122.3" y="169.4">Assignment</text>
<text x="126.8" y="172.9">+V</text>
<text x="138" y="169.4">Mating Housing</text>
<text x="141.2" y="173.4">JST VHR</text>
<text x="158.8" y="173.4">JST SVH-21T-P1.1</text>
<text x="164.4" y="169.4">Terminal</text>
<text x="35" y="176.4">2</text>
<text x="35" y="179.9">3</text>
<text x="44.9" y="176.4">No Pin</text>
<text x="45.5" y="179.9">AC/N</text>
<text x="58.8" y="177.5">or equivalent</text>
<text x="61.2" y="174.9">JST VHR</text>
<text x="77" y="174.9">JST SVH-21T-P1.1</text>
<text x="78.8" y="177.5">or equivalent</text>
<text x="114.1" y="176.4">3,4</text>
<text x="127" y="176.4">-V</text>
<text x="139.2" y="176">or equivalent</text>
<text x="161.7" y="176">or equivalent</text>
<text x="34.8" y="196.1">1.HS1 must have safety isolation distance</text>
<text x="36.5" y="199">with system case.</text>
</g>
<g font-size="2.3" fill="#050100">
<text x="70.3" y="55.5" transform="rotate(-90 70.3 55.5)">3.175</text>
<text x="140" y="67.6">1</text>
<text x="140" y="70.9">2</text>
<text x="81.8" y="75.9">FS1</text>
<text x="98" y="77.4">C5</text>
<text x="125.6" y="75.9">CN100</text>
<text x="140" y="74.2">3</text>
<text x="140" y="77.5">4</text>
<text x="70.5" y="81.7" transform="rotate(-90 70.5 81.7)">44.45</text>
<text x="73.4" y="81.5">3</text>
<text x="73.4" y="84.3" transform="rotate(-90 73.4 84.3)">CN1</text>
<text x="73.4" y="87.8">1</text>
<text x="73.4" y="84.5">2</text>
<text x="76.2" y="94.3">FS2 T3.15A</text>
<text x="88.6" y="92.8">C1</text>
<text x="80.6" y="96.8">/250V</text>
<text x="140.5" y="99.2" transform="rotate(37 140.5 99.2)">4-ψ3.3</text>
<text x="68.4" y="104.6">3.175</text>
<text x="102.2" y="104.5">69.9</text>
<text x="68.9" y="148.8" transform="rotate(-90 68.9 148.8)">3 max.</text>
</g>
<text font-size="2.2" fill="#050100" x="77.2" y="75" transform="rotate(-90 77.2 75)">T3.15A/250V</text>
<text font-size="2.1" fill="#808285" x="160.1" y="284.1">File Name:RPS-120S-SPEC 2024-11-22</text>
</svg>
